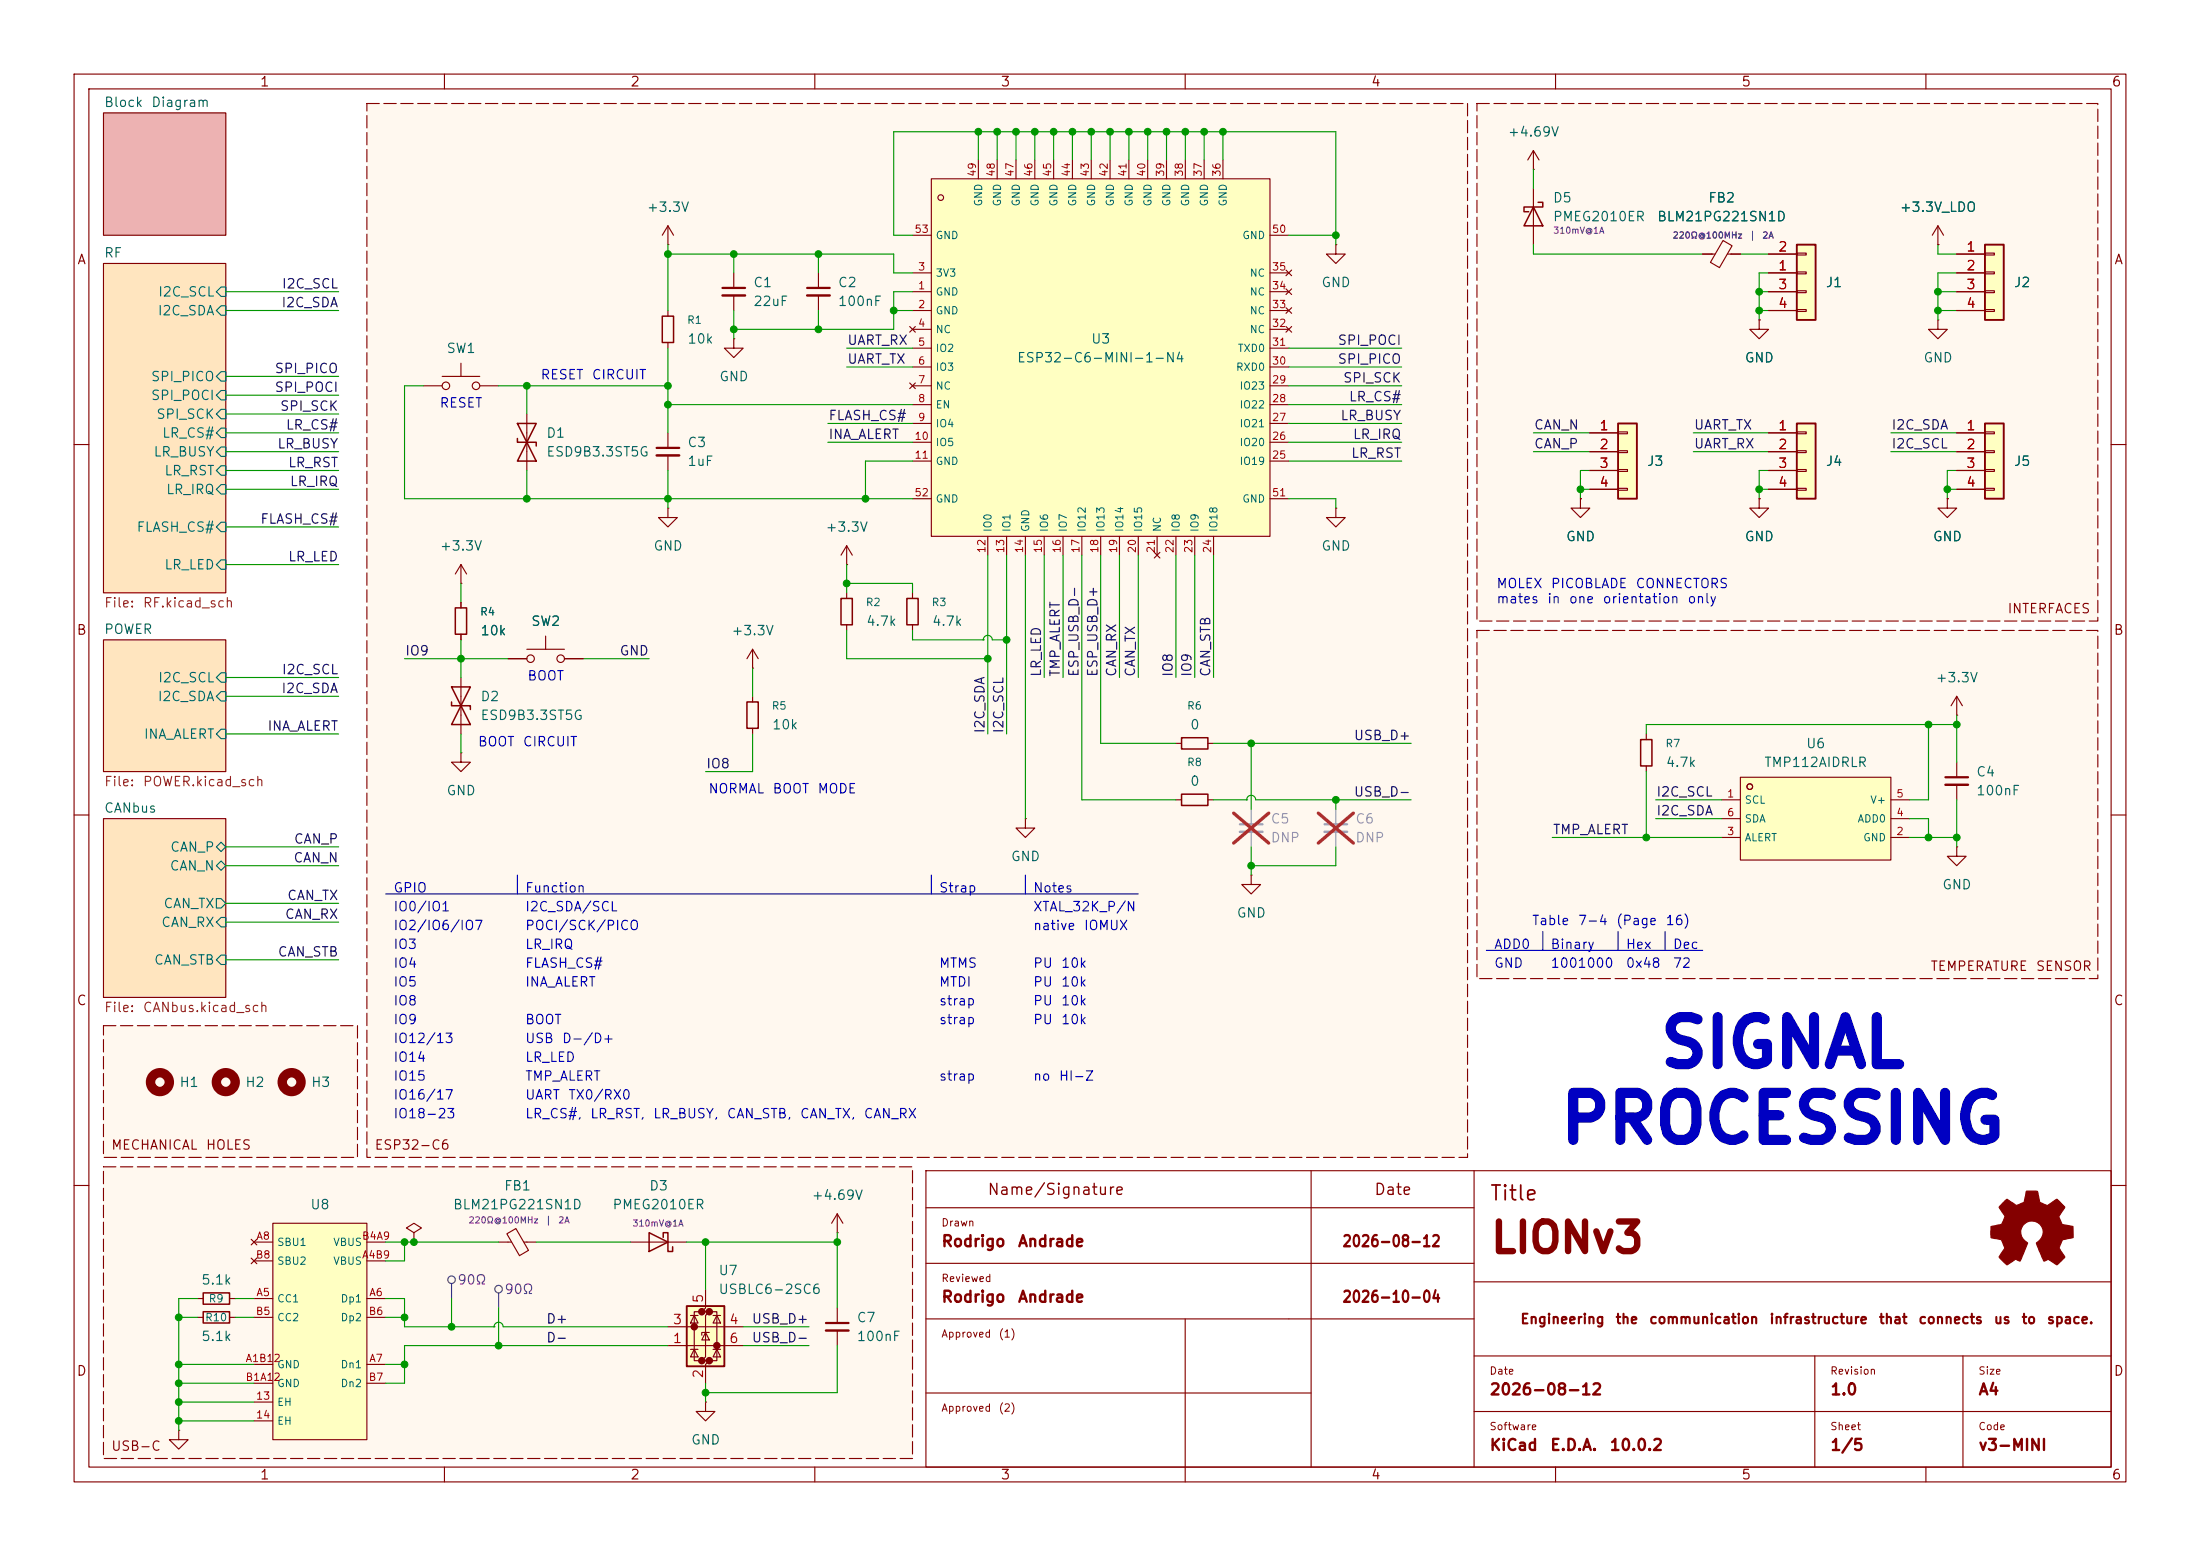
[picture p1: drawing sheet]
<svg xmlns="http://www.w3.org/2000/svg" width="297mm" height="210mm" viewBox="0 0 297 210" stroke-linecap="round" stroke-linejoin="round" font-family="sans-serif">
<g fill="none" stroke="#840000" stroke-width=".15">
<path d="M10 10h277v190h-277zM12 12h273v186h-273zM60 10v2M110 10v2M160 10v2M210 10v2M260 10v2M10 60h2M285 60h2M10 110h2M285 110h2M125 158h160v40h-160z"/>
<path d="M177 158v40M199 158v40M10 160h2M125 178h74M125 163h74M125 170.5h74M160 178v22M199 173h86M285 160h2M60 198v2M110 198v2M125 188h52"/>
<path d="M199 183h86M199 190.5h86M210 198v2M245 183v15M260 198v2M265 183v15"/>
</g>
<g fill="#ffe5bf" stroke="#ffe5bf" stroke-width=".14">
<path d="M14 110.5h16.5v24.1h-16.5z"/>
<path d="M14 35.6h16.5v44.4h-16.5z"/>
<path d="M14 86.4h16.5v17.7h-16.5z"/>
</g>
<path d="M14 15.2h16.5v16.6h-16.5z" fill="#edb2b2" stroke="#edb2b2" stroke-width=".14"/>
<g fill="#fff8ef">
<path d="M49.5 14h148.6v142.2h-148.6z"/>
<path d="M14 138.4h34.3v17.8h-34.3z"/>
<path d="M14 157.5h109.2v39.4h-109.2z"/>
<path d="M199.4 85.1h83.8v47h-83.8z"/>
<path d="M199.4 14h83.8v69.8h-83.8z"/>
</g>
<g fill="none" stroke="#840000" stroke-width=".15">
<path d="M14 15.2h16.5v16.6h-16.5zM14 35.6h16.5v44.4h-16.5zM57.1 52.1h2.6M59.7 50.8h5.1M62.2 49v1.8M64.8 52.1h2.5M90.2 41.9v.8M90.2 46.2v.8M99.1 45.7v1.3h-1.3l1.3 1.3 1.2-1.3h-1.2M99.1 45.7h.1M14 86.4h16.5v17.7h-16.5zM14 110.5h16.5v24.1h-16.5z"/>
<path d="M168.9 118.1v1.3h1.3l-1.3 1.3-1.3-1.3h1.3M168.9 118.1h.1"/>
<circle cx="60.2" cy="52.1" r=".51"/>
<circle cx="64.3" cy="52.1" r=".51"/>
</g>
<g fill="none" stroke="#006464" stroke-width=".15">
<path d="M29.8 38.7h.7v1.3h-.7l-.6-.6zM29.8 41.3h.7v1.2h-.7l-.6-.6zM29.8 55.2h.7v1.3h-.7l-.6-.6zM29.8 50.2h.7v1.2h-.7l-.6-.6zM29.8 52.7h.7v1.3h-.7l-.6-.7zM29.8 57.8h.7v1.3h-.7l-.6-.7zM29.8 60.3h.7v1.3h-.7l-.6-.6zM29.8 62.9h.7v1.2h-.7l-.6-.6zM29.8 70.5h.7v1.3h-.7l-.6-.7zM29.8 65.4h.7v1.3h-.7l-.6-.7zM29.8 75.6h.7v1.2h-.7l-.6-.6zM29.8 90.8h.7v1.3h-.7l-.6-.7z"/>
<path d="M29.8 93.3h.7v1.3h-.7l-.6-.6zM29.8 98.4h.7v1.3h-.7l-.6-.6zM29.2 116.8l.6-.6 .7 .6-.7 .7zM29.2 114.3l.6-.6 .7 .6-.7 .6zM29.2 121.3h.6l.7 .6-.7 .7h-.6zM29.8 123.8h.7v1.3h-.7l-.6-.6zM29.8 128.9h.7v1.3h-.7l-.6-.7z"/>
</g>
<path d="M89.4 42.7h1.5v3.5h-1.5z" fill="none" stroke="#840000" stroke-width=".2"/>
<path d="M178.8 111.3h3.1" fill="none" stroke="#a1a1a1" stroke-width=".3"/>
<path d="M178.8 112.3h3.1" fill="none" stroke="#a1a1a1" stroke-width=".33"/>
<path d="M180.3 109.2v2.1M180.3 112.3v2" fill="none" stroke="#a1a1a1" stroke-width=".15"/>
<path d="M178 109.7l4.7 4.1M182.7 109.7l-4.7 4.1" fill="none" stroke="#e12e31" stroke-width=".46"/>
<path d="M234.9 104.9h20.4v11.2h-20.4z" fill="#ffffc2"/>
<circle cx="236.2" cy="106.2" r=".38" fill="#ffffc2" stroke="#ffffc2" stroke-width=".14"/>
<g fill="none" stroke="#840000" stroke-width=".15">
<path d="M90.2 33h.1M90.2 30.5l-.8 1.3M90.2 30.5l.7 1.3M90.2 30.5v2.5M62.2 91.4v7.7M68.6 88.9h2.5M71.1 87.6h5.1M73.7 85.9v1.7M76.2 88.9h2.5M232.4 108h2.5M232.4 113h2.5M232.4 110.5h2.5"/>
<path d="M234.9 104.9h20.4v11.2h-20.4zM255.3 108h2.5M255.3 113h2.5M255.3 110.5h2.5M264.2 102.9v2M264.2 105.9v2.1"/>
<circle cx="71.6" cy="88.9" r=".51"/>
<circle cx="75.7" cy="88.9" r=".51"/>
<circle cx="236.2" cy="106.2" r=".38"/>
</g>
<path d="M262.6 104.9h3.1" fill="none" stroke="#840000" stroke-width=".3"/>
<path d="M262.6 105.9h3.1" fill="none" stroke="#840000" stroke-width=".33"/>
<path d="M61 94.7v.6h2.5v.5M61 92.7h2.5l-1.3 2.6zM62.2 95.3l1.3 2.5h-2.5z" fill="none" stroke="#840000" stroke-width=".2"/>
<path d="M125.7 24.1h45.7v48.3h-45.7z" fill="#ffffc2"/>
<circle cx="127" cy="26.7" r=".38" fill="#ffffc2" stroke="#ffffc2" stroke-width=".14"/>
<g fill="none" stroke="#840000" stroke-width=".15">
<path d="M123.2 39.4h2.5M123.2 36.8h2.5M123.2 31.8h2.5M125.7 24.1h45.7v48.3h-45.7zM132.1 21.6v2.5M134.6 21.6v2.5M137.2 21.6v2.5M139.7 21.6v2.5M142.2 21.6v2.5M144.8 21.6v2.5M147.3 21.6v2.5M149.9 21.6v2.5"/>
<path d="M152.4 21.6v2.5M154.9 21.6v2.5M157.5 21.6v2.5M160 21.6v2.5M162.6 21.6v2.5M165.1 21.6v2.5M171.4 39.4h2.6M171.4 36.8h2.6M171.4 31.8h2.6M173.6 39l.8 .8M173.6 36.4l.8 .8M174.4 39l-.8 .8"/>
<path d="M174.4 36.4l-.8 .8M180.3 33v1.3h-1.2l1.2 1.3 1.3-1.3h-1.3M180.3 33h.1M90.2 58.4v2.1M122.8 44.1l.8 .7M122.8 51.7l.8 .8M123.2 41.9h2.5M123.2 44.5h2.5M123.2 47h2.5M123.2 49.5h2.5M123.2 52.1h2.5M123.2 57.2h2.5"/>
<path d="M123.2 59.7h2.5M123.2 54.6h2.5M123.6 44.1l-.8 .7M123.6 51.7l-.8 .8M171.4 41.9h2.6M171.4 44.5h2.6M171.4 47h2.6M171.4 49.5h2.6M171.4 52.1h2.6M171.4 57.2h2.6M171.4 59.7h2.6M171.4 54.6h2.6"/>
<path d="M173.6 44.1l.8 .7M173.6 41.5l.8 .8M174.4 44.1l-.8 .7M174.4 41.5l-.8 .8M90.2 68.6v1.3h-1.3l1.3 1.2 1.2-1.2h-1.2M90.2 68.6h.1M90.2 61.5v2M114.3 76.2h.1M114.3 73.7l-.8 1.2M114.3 73.7l.8 1.2M114.3 73.7v2.5M123.2 62.2h2.5"/>
<path d="M123.2 67.3h2.5M133.3 72.4v2.5M135.9 72.4v2.5M138.4 72.4v2.5M141 72.4v2.5M143.5 72.4v2.5M146 72.4v2.5M148.6 72.4v2.5M151.1 72.4v2.5M153.7 72.4v2.5M155.8 74.5l.8 .8M156.2 72.4v2.5"/>
<path d="M156.6 74.5l-.8 .8M158.7 72.4v2.5M161.3 72.4v2.5M163.8 72.4v2.5M171.4 62.2h2.6M171.4 67.3h2.6M180.3 68.6v1.3h-1.2l1.2 1.2 1.3-1.2h-1.3M180.3 68.6h.1M264.2 96.5h.1M264.2 94l-.8 1.3M264.2 94l.7 1.3M264.2 94v2.5"/>
<path d="M158.7 108h.8M158.7 100.3h.8M163.1 108h.7M163.1 100.3h.7"/>
<circle cx="127" cy="26.7" r=".38"/>
</g>
<path d="M88.6 60.5h3.1" fill="none" stroke="#840000" stroke-width=".3"/>
<path d="M88.6 61.5h3.1" fill="none" stroke="#840000" stroke-width=".33"/>
<path d="M159.5 99.6h3.6v1.5h-3.6zM159.5 107.2h3.6v1.5h-3.6z" fill="none" stroke="#840000" stroke-width=".2"/>
<path d="M242.6 33h2.5v10.2h-2.5z" fill="#ffffc2"/>
<path d="M242.6 33h2.5v10.2h-2.5z" fill="none" stroke="#840000" stroke-width=".25"/>
<path d="M238.8 36.8h3.8M238.8 34.3h3.8M238.8 39.4h3.8M242.6 34.2h1.2v.2h-1.2zM242.6 36.7h1.2v.3h-1.2zM242.6 39.2h1.2v.3h-1.2zM238.8 41.9h3.8M242.6 41.8h1.2v.2h-1.2zM26.7 175.3h.7M31 175.3h.7" fill="none" stroke="#840000" stroke-width=".15"/>
<path d="M27.4 174.5h3.6v1.5h-3.6z" fill="none" stroke="#840000" stroke-width=".2"/>
<path d="M268 57.2h2.5v10.1h-2.5z" fill="#ffffc2"/>
<path d="M268 57.2h2.5v10.1h-2.5z" fill="none" stroke="#840000" stroke-width=".25"/>
<path d="M264.2 58.4h3.8M268 58.3h1.2v.2h-1.2zM264.2 61h3.8M264.2 63.5h3.8M264.2 66h3.8M268 60.8h1.2v.3h-1.2zM268 63.4h1.2v.2h-1.2zM268 65.9h1.2v.3h-1.2z" fill="none" stroke="#840000" stroke-width=".15"/>
<path d="M268 33h2.5v10.2h-2.5z" fill="#ffffc2"/>
<path d="M268 33h2.5v10.2h-2.5z" fill="none" stroke="#840000" stroke-width=".25"/>
<path d="M264.2 34.3h3.8M264.2 36.8h3.8M264.2 39.4h3.8M268 34.2h1.2v.2h-1.2zM268 36.7h1.2v.3h-1.2zM268 39.2h1.2v.3h-1.2zM264.2 41.9h3.8M268 41.8h1.2v.2h-1.2z" fill="none" stroke="#840000" stroke-width=".15"/>
<path d="M242.6 57.2h2.5v10.1h-2.5z" fill="#ffffc2"/>
<path d="M242.6 57.2h2.5v10.1h-2.5z" fill="none" stroke="#840000" stroke-width=".25"/>
<g fill="none" stroke="#840000" stroke-width=".15">
<path d="M99.1 36.8v2.1M99.1 39.9v2M110.5 36.8v2.1M110.5 39.9v2M237.5 43.2v1.3h1.3l-1.3 1.2-1.3-1.2h1.3M237.5 43.2h.1M238.8 58.4h3.8M242.6 58.3h1.2v.2h-1.2zM261.6 43.2v1.3h1.3l-1.3 1.2-1.3-1.2h1.3M261.6 43.2h.1M213.4 67.3v1.3h1.2l-1.2 1.3-1.3-1.3h1.3M213.4 67.3h.1"/>
<path d="M238.8 61h3.8M238.8 63.5h3.8M238.8 66h3.8M242.6 60.8h1.2v.3h-1.2zM242.6 63.4h1.2v.2h-1.2zM242.6 65.9h1.2v.3h-1.2zM222.2 99.1v.7M222.2 103.4v.7M264.2 114.3v1.3h1.2l-1.2 1.2-1.3-1.2h1.3M264.2 114.3h.1"/>
</g>
<path d="M97.5 38.9h3.1M109 38.9h3" fill="none" stroke="#840000" stroke-width=".3"/>
<path d="M97.5 39.9h3.1M109 39.9h3" fill="none" stroke="#840000" stroke-width=".33"/>
<path d="M221.5 99.8h1.5v3.6h-1.5z" fill="none" stroke="#840000" stroke-width=".2"/>
<path d="M92.7 176.3h5.1v8.1h-5.1z" fill="#ffffc2"/>
<g fill="#840000" stroke="#840000" stroke-width=".51">
<circle cx="93.7" cy="179.1" r=".25"/>
<circle cx="94.7" cy="177" r=".25"/>
<circle cx="94.7" cy="183.6" r=".25"/>
<circle cx="95.8" cy="177" r=".25"/>
<circle cx="95.8" cy="183.6" r=".25"/>
<circle cx="96.8" cy="181.6" r=".25"/>
</g>
<g fill="none" stroke="#840000" stroke-width=".15">
<path d="M237.5 67.3v1.3h1.3l-1.3 1.3-1.3-1.3h1.3M237.5 67.3h.1M262.9 67.3v1.3h1.3l-1.3 1.3-1.3-1.3h1.3M262.9 67.3h.1M55.9 166.4l-1-.7 1-.6 1 .6-1 .7v1.2M55.9 167.6h.1M90.2 179.1h10.1M93.2 177.5h1M93.7 177.5l.5 1.1h-1zM94.7 177h-1v6.6h1M95.2 174v2.5l-.5 .5h1.1l-.6 .5v5.6l-.5 .5h1.1l-.6 .6v2.5M95.2 179.8l.6 1h-1.1z"/>
<path d="M95.8 179.8h-1.1v.4M95.8 177h1v6.6h-1M96.3 177.5h1M96.8 177.5l.5 1.1h-1zM113 166.4h.1M113 163.8v2.6M113 176.5v2.1M113 179.6v2M113 163.8l-.7 1.3M113 163.8l.8 1.3M24.1 193v1.3h-1.2l1.2 1.3 1.3-1.3h-1.3M24.1 193h.1"/>
<path d="M90.2 181.6h10.1M93.2 182.1h1M93.7 182.1l.5 1h-1zM95.2 189.2v1.3h1.3l-1.3 1.3-1.2-1.3h1.2M95.2 189.2h.1M96.3 182.1h1M96.8 182.1l.5 1h-1z"/>
</g>
<path d="M92.7 176.3h5.1v8.1h-5.1z" fill="none" stroke="#840000" stroke-width=".25"/>
<path d="M111.5 178.6h3.1" fill="none" stroke="#840000" stroke-width=".3"/>
<path d="M111.5 179.6h3.1" fill="none" stroke="#840000" stroke-width=".33"/>
<path d="M36.8 165.1h12.7v29.2h-12.7z" fill="#ffffc2"/>
<g fill="none" stroke="#840000" stroke-width=".15">
<path d="M207 25.4v7.6M261.6 33h.1M261.6 30.5l-.7 1.3M261.6 30.5l.8 1.3M261.6 30.5v2.5M71.1 55.9v7.6M101.6 90.2h.1M101.6 87.6v2.6M101.6 94v.7M101.6 98.3v.8M101.6 87.6l-.8 1.3M101.6 87.6l.8 1.3"/>
<path d="M62.2 101.6v1.3h1.3l-1.3 1.2-1.2-1.2h1.2M62.2 101.6h.1M26.7 177.8h.7M31 177.8h.7M33.9 167.3l.8 .7M33.9 169.8l.8 .8M34.3 170.2h2.5M34.3 175.3h2.5M34.3 167.6h2.5M34.3 177.8h2.5M34.7 167.3l-.8 .7M34.7 169.8l-.8 .8"/>
<path d="M36.8 165.1h12.7v29.2h-12.7zM49.5 170.2h2.6M49.5 175.3h2.6M49.5 167.6h2.6M49.5 177.8h2.6M67.3 167.6h1.8M68.4 166.5l1.2-.7 1.7 3-1.2 .7zM70.7 167.6h1.7M85.1 167.6h7.6M34.3 189.2h2.5M34.3 191.8h2.5M34.3 184.2h2.5"/>
<path d="M34.3 186.7h2.5M49.5 184.2h2.6M49.5 186.7h2.6"/>
</g>
<path d="M207 27.9l1.3 2.6h-2.6zM207.6 27.3h.7v.6h-2.6v.7h.7M69.8 59.2v.5h2.6v.5M69.8 57.2h2.6l-1.3 2.5zM71.1 59.7l1.3 2.5h-2.6zM100.8 94.7h1.6v3.6h-1.6zM27.4 177h3.6v1.6h-3.6zM87.6 166.4l2.6 1.2-2.6 1.3zM89.5 167v-.6h.7v2.5h.6v-.6" fill="none" stroke="#840000" stroke-width=".2"/>
<g fill="none" stroke="#840000" stroke-width="1.3">
<circle cx="21.6" cy="146" r="1.27"/>
<circle cx="30.5" cy="146" r="1.27"/>
<circle cx="39.4" cy="146" r="1.27"/>
</g>
<path d="M270.4 162.4l.6-.6 1.1 .9 .4-.1 .8-.3 .3-1.5h1.3h.2l.3 1.5 1 .4 1.3-.9 1 1.1-.7 1.3 .4 1.1 1.5 .2v1.5l-1.4 .3-.1 .1-.4 1.1 .8 1.1-.1 .2-1 .9-1.2-.7-.6 .2-1-2.4a1.54 1.54 0 0 0 .4-2.7 1.54 1.54 0 0 0-2.5 1 1.97 1.97 0 0 0 .9 1.7l-1 2.4-.6-.2-1.2 .7-1-1.1 .8-1.1-.5-1.2-1.4-.3v-1.5l1.2-.2a.83 .83 0 0 0 .5-.8l.2-.3-.8-1.3z" fill="#840000" stroke="#840000" stroke-width=".15"/>
<path d="M218.4 57.2h2.6v10.1h-2.6z" fill="#ffffc2"/>
<path d="M218.4 57.2h2.6v10.1h-2.6z" fill="none" stroke="#840000" stroke-width=".25"/>
<g fill="none" stroke="#840000" stroke-width=".15">
<path d="M207 22.9h.1M207 20.3l-.8 1.3M207 20.3l.8 1.3M207 20.3v2.6M229.9 34.3h1.6M232.6 32.5l1.2 .7-1.7 2.9-1.2-.7zM233.2 34.3h1.7M238.8 34.3h3.8M238.8 36.8h3.8M238.8 39.4h3.8M261.6 33h.1M264.2 34.3h3.8"/>
<path d="M264.2 36.8h3.8M264.2 39.4h3.8M214.6 58.4h3.8M218.4 58.3h1.3v.2h-1.3zM237.5 43.2h.1M238.8 58.4h3.8M238.8 41.9h3.8M264.2 58.4h3.8M264.2 41.9h3.8M62.2 78.7h.1M62.2 76.2v2.5M62.2 76.2l-.7 1.3"/>
<path d="M62.2 76.2l.8 1.3M213.4 67.3h.1M214.6 61h3.8M214.6 63.5h3.8M214.6 66h3.8M218.4 60.8h1.3v.3h-1.3zM218.4 63.4h1.3v.2h-1.3zM218.4 65.9h1.3v.3h-1.3zM237.5 67.3h.1M238.8 61h3.8M238.8 63.5h3.8M238.8 66h3.8"/>
<path d="M262.9 67.3h.1M264.2 61h3.8M264.2 63.5h3.8M264.2 66h3.8M62.2 81.3v.7M62.2 85.6v.8M68.6 88.9h2.5M76.2 88.9h2.5M114.3 80v.8M114.3 84.3v.8M123.2 80v.8M123.2 84.3v.8"/>
<path d="M138.4 110.5v1.3h-1.2l1.2 1.2 1.3-1.2h-1.3M138.4 110.5h.1"/>
</g>
<path d="M61.5 82h1.5v3.6h-1.5zM113.5 80.8h1.6v3.5h-1.6zM122.4 80.8h1.6v3.5h-1.6z" fill="none" stroke="#840000" stroke-width=".2"/>
<path d="M167.4 111.3h3" fill="none" stroke="#a1a1a1" stroke-width=".3"/>
<path d="M167.4 112.3h3" fill="none" stroke="#a1a1a1" stroke-width=".33"/>
<path d="M168.9 109.2v2.1M168.9 112.3v2" fill="none" stroke="#a1a1a1" stroke-width=".15"/>
<path d="M166.5 109.7l4.8 4.1M171.3 109.7l-4.8 4.1" fill="none" stroke="#e12e31" stroke-width=".46"/>
<g fill="none" stroke="#484848" stroke-width=".15">
<path d="M61 173.2v2.1M67.3 174.5v2"/>
<circle cx="61" cy="172.7" r=".51"/>
<circle cx="67.3" cy="174" r=".51"/>
</g>
<path d="M69.8 118.1v2.6M125.7 118.1v2.6M138.4 118.1v2.6M52.1 120.7h101.6M200.7 128.3h29.2M208.3 125.7v2.6M218.4 125.7v2.6M224.8 125.7v2.6" fill="none" stroke="#0000c2" stroke-width=".15"/>
<g fill="none" stroke="#009600" stroke-width=".15">
<path d="M132.1 17.8v3.8M134.6 17.8v3.8M137.2 17.8v3.8M139.7 17.8v3.8M142.2 17.8v3.8M144.8 17.8v3.8M147.3 17.8v3.8M149.9 17.8v3.8M152.4 17.8v3.8M154.9 17.8v3.8M157.5 17.8v3.8M160 17.8v3.8"/>
<path d="M162.6 17.8v3.8M165.1 17.8v3.8M30.5 39.4h15.2M90.2 33v8.9M90.2 34.3h30.4v2.5h2.6M99.1 34.3v2.5M110.5 34.3v2.5M123.2 31.8h-2.6v-14h59.7v15.2M123.2 39.4h-2.6v5.1h-21.5M174 31.8h6.3M207 33v1.3h22.9M207 22.9v2.5"/>
<path d="M234.9 34.3h3.9M237.5 39.4h1.3M238.8 36.8h-1.3v6.4M261.6 33v1.3h2.6M261.6 39.4h2.6M264.2 36.8h-2.6v6.4M30.5 41.9h15.2M30.5 53.3h15.2M30.5 50.8h15.2M30.5 58.4h15.2M30.5 55.9h15.2M57.1 52.1h-2.5v15.2h68.6"/>
<path d="M67.3 52.1h22.9M71.1 52.1v3.8M90.2 47v11.4M90.2 54.6h33M99.1 41.9v3.8M110.5 41.9v2.6M111.8 59.7h11.4M111.8 57.2h11.4M114.3 47h8.9M114.3 49.5h8.9M120.6 41.9h2.6M174 52.1h15.2"/>
<path d="M174 47h15.2M174 59.7h15.2M174 57.2h15.2M174 49.5h15.2M174 54.6h15.2M207 58.4h7.6M228.6 58.4h10.2M237.5 41.9h1.3M255.3 58.4h8.9M261.6 41.9h2.6M30.5 66h15.2M30.5 63.5h15.2"/>
<path d="M30.5 61h15.2M30.5 71.1h15.2M30.5 76.2h15.2M62.2 78.7v2.6M71.1 63.5v3.8M90.2 63.5v5.1M114.3 78.7h8.9v1.3M114.3 76.2v3.8M123.2 62.2h-6.4v5.1M133.3 74.9v24.2M135.9 74.9v24.2M138.4 74.9v35.6"/>
<path d="M141 74.9v16.5M143.5 74.9v16.5M146 74.9v33.1h12.7M148.6 74.9v25.4h10.1M151.1 74.9v16.5M153.7 74.9v16.5M158.7 74.9v16.5M161.3 74.9v16.5M163.8 74.9v16.5M174 67.3h6.3v1.3M174 62.2h15.2M207 61h7.6"/>
<path d="M213.4 66h1.2M214.6 63.5h-1.2v3.8M228.6 61h10.2M237.5 66h1.3M238.8 63.5h-1.3v3.8M255.3 61h8.9M262.9 66h1.3M264.2 63.5h-1.3v3.8M30.5 91.4h15.2M30.5 94h15.2M30.5 99.1h15.2M54.6 88.9h14"/>
<path d="M62.2 86.4v5M62.2 99.1v2.5M78.7 88.9h8.9M101.6 99.1v5h-6.4M101.6 90.2v3.8M114.3 85.1v3.8h19M123.2 85.1v1.3h9.5M132.7 86.4h.1M132.7 86.4a.61 .61 0 0 1 .6-.6 .61 .61 0 0 1 .7 .6h1.9M260.3 97.8v10.2h-2.5M264.2 96.5v6.4M264.2 97.8h-42v1.3"/>
<path d="M30.5 116.8h15.2M30.5 114.3h15.2M163.8 100.3h26.7M163.8 108h4.5M168.3 108h.1M168.3 108a.61 .61 0 0 1 .6-.7 .61 .61 0 0 1 .6 .7h21M168.9 100.3v8.9M168.9 114.3v3.8M180.3 108v1.2M180.3 114.3v2.5h-11.4M209.5 113h22.9M222.2 104.1v8.9"/>
<path d="M223.5 108h8.9M223.5 110.5h8.9M257.8 110.5h2.5v2.5M257.8 113h6.4M264.2 108v6.3M30.5 121.9h15.2M30.5 124.5h15.2M30.5 129.5h15.2M24.1 177.8h2.6M26.7 175.3h-2.6v17.7M31.7 177.8h2.6M31.7 175.3h2.6"/>
<path d="M52.1 177.8h2.5M52.1 175.3h2.5v3.8h12.1M52.1 167.6h15.2M54.6 167.6v2.6h-2.5M61 175.3v3.8M66.7 179.1h.1M66.7 179.1a.61 .61 0 0 1 .6-.6 .61 .61 0 0 1 .6 .6h22.3M67.3 176.5v5.1M72.4 167.6h12.7M92.7 167.6h20.3M95.2 167.6v6.4M100.3 179.1h8.9"/>
<path d="M113 166.4v10.1M24.1 186.7h10.2M24.1 189.2h10.2M24.1 184.2h10.2M24.1 191.8h10.2M52.1 184.2h2.5M90.2 181.6h-35.6v5.1h-2.5M95.2 186.7v2.5M100.3 181.6h8.9M113 181.6v6.4h-17.8"/>
</g>
<path d="M49.5 14h148.6v142.2h-148.6zM199.4 14h83.8v69.8h-83.8zM199.4 85.1h83.8v47h-83.8zM14 138.4h34.3v17.8h-34.3zM14 157.5h109.2v39.4h-109.2z" fill="none" stroke="#840000" stroke-width=".15" stroke-dasharray="1.7 .6"/>
<g fill="#009600" stroke="#009600" stroke-width=".14">
<circle cx="168.9" cy="116.8" r=".46"/>
<circle cx="180.3" cy="31.8" r=".46"/>
<circle cx="135.9" cy="86.4" r=".46"/>
<circle cx="54.6" cy="177.8" r=".46"/>
<circle cx="24.1" cy="177.8" r=".46"/>
<circle cx="54.6" cy="167.6" r=".46"/>
<circle cx="24.1" cy="186.7" r=".46"/>
<circle cx="24.1" cy="191.8" r=".46"/>
<circle cx="24.1" cy="189.2" r=".46"/>
<circle cx="54.6" cy="184.2" r=".46"/>
<circle cx="24.1" cy="184.2" r=".46"/>
<circle cx="55.9" cy="167.6" r=".46"/>
<circle cx="90.2" cy="54.6" r=".46"/>
<circle cx="90.2" cy="34.3" r=".46"/>
<circle cx="90.2" cy="52.1" r=".46"/>
<circle cx="90.2" cy="67.3" r=".46"/>
<circle cx="71.1" cy="67.3" r=".46"/>
<circle cx="71.1" cy="52.1" r=".46"/>
<circle cx="62.2" cy="88.9" r=".46"/>
<circle cx="95.2" cy="167.6" r=".46"/>
<circle cx="113" cy="167.6" r=".46"/>
<circle cx="67.3" cy="181.6" r=".46"/>
<circle cx="61" cy="179.1" r=".46"/>
<circle cx="95.2" cy="188" r=".46"/>
<circle cx="110.5" cy="44.5" r=".46"/>
<circle cx="110.5" cy="34.3" r=".46"/>
<circle cx="132.1" cy="17.8" r=".46"/>
<circle cx="133.3" cy="88.9" r=".46"/>
<circle cx="114.3" cy="78.7" r=".46"/>
<circle cx="99.1" cy="34.3" r=".46"/>
<circle cx="120.6" cy="41.9" r=".46"/>
<circle cx="99.1" cy="44.5" r=".46"/>
<circle cx="116.8" cy="67.3" r=".46"/>
<circle cx="264.2" cy="97.8" r=".46"/>
<circle cx="264.2" cy="113" r=".46"/>
<circle cx="260.3" cy="113" r=".46"/>
<circle cx="260.3" cy="97.8" r=".46"/>
<circle cx="237.5" cy="66" r=".46"/>
<circle cx="139.7" cy="17.8" r=".46"/>
<circle cx="134.6" cy="17.8" r=".46"/>
<circle cx="137.2" cy="17.8" r=".46"/>
<circle cx="147.3" cy="17.8" r=".46"/>
<circle cx="149.9" cy="17.8" r=".46"/>
<circle cx="157.5" cy="17.8" r=".46"/>
<circle cx="154.9" cy="17.8" r=".46"/>
<circle cx="144.8" cy="17.8" r=".46"/>
<circle cx="142.2" cy="17.8" r=".46"/>
<circle cx="152.4" cy="17.8" r=".46"/>
<circle cx="162.6" cy="17.8" r=".46"/>
<circle cx="160" cy="17.8" r=".46"/>
<circle cx="222.2" cy="113" r=".46"/>
<circle cx="168.9" cy="100.3" r=".46"/>
<circle cx="180.3" cy="108" r=".46"/>
<circle cx="261.6" cy="39.4" r=".46"/>
<circle cx="261.6" cy="41.9" r=".46"/>
<circle cx="262.9" cy="66" r=".46"/>
<circle cx="237.5" cy="39.4" r=".46"/>
<circle cx="237.5" cy="41.9" r=".46"/>
<circle cx="213.4" cy="66" r=".46"/>
<circle cx="165.1" cy="17.8" r=".46"/>
</g>
<g font-size="6.3" fill="#0000c2">
<text x="223.7" y="145.5">SIGNAL</text>
<text x="210.2" y="155.8">PROCESSING</text>
</g>
<text font-size="4" fill="#840000" x="201" y="170.1">LIONv3</text>
<text font-size="2" fill="#840000" x="201" y="162.5">Title</text>
<g font-size="1.5" fill="#840000">
<text x="133.2" y="161.7">Name/Signature</text>
<text x="185.4" y="161.7">Date</text>
<text x="127" y="168.7">Rodrigo</text>
<text x="137.3" y="168.7">Andrade</text>
<text x="181.1" y="168.7">2026-08-12</text>
<text x="127" y="176.2">Rodrigo</text>
<text x="137.3" y="176.2">Andrade</text>
<text x="181.1" y="176.2">2026-10-04</text>
<text x="201" y="188.7">2026-08-12</text>
<text x="247" y="188.7">1.0</text>
<text x="267" y="188.7">A4</text>
<text x="201" y="196.2">KiCad</text>
<text x="209.2" y="196.2">E.D.A.</text>
<text x="217.2" y="196.2">10.0.2</text>
<text x="247" y="196.2">1/5</text>
<text x="267" y="196.2">v3-MINI</text>
</g>
<g font-size="1.3" fill="#840000">
<text x="35" y="12">1</text>
<text x="85" y="12">2</text>
<text x="135" y="12">3</text>
<text x="185" y="12">4</text>
<text x="235" y="12">5</text>
<text x="285" y="12">6</text>
<text x="10.3" y="36">A</text>
<text x="285.3" y="36">A</text>
<text x="270.9" y="83.1">INTERFACES</text>
<text x="10.3" y="86">B</text>
<text x="285.3" y="86">B</text>
<text x="260.5" y="131.4">TEMPERATURE</text>
<text x="274.8" y="131.4">SENSOR</text>
<text x="10.3" y="136">C</text>
<text x="285.3" y="136">C</text>
<text x="14.9" y="155.5">MECHANICAL</text>
<text x="27.7" y="155.5">HOLES</text>
<text x="50.5" y="155.5">ESP32-C6</text>
<text x="205.2" y="179">Engineering</text>
<text x="218" y="179">the</text>
<text x="222.5" y="179">communication</text>
<text x="238.8" y="179">infrastructure</text>
<text x="253.5" y="179">that</text>
<text x="258.9" y="179">connects</text>
<text x="269.1" y="179">us</text>
<text x="272.8" y="179">to</text>
<text x="276.2" y="179">space.</text>
<text x="10.3" y="186">D</text>
<text x="285.3" y="186">D</text>
<text x="14.9" y="196.1">USB-C</text>
<text x="35" y="200">1</text>
<text x="85" y="200">2</text>
<text x="135" y="200">3</text>
<text x="185" y="200">4</text>
<text x="235" y="200">5</text>
<text x="285" y="200">6</text>
</g>
<g font-size="1.3" fill="#006464">
<text x="14" y="14.8">Block</text>
<text x="20.3" y="14.8">Diagram</text>
<text x="203.5" y="18.8">+4.69V</text>
<text x="87.2" y="28.9">+3.3V</text>
<text x="209.6" y="27.6">D5</text>
<text x="230.5" y="27.6">FB2</text>
<text x="256.4" y="28.9">+3.3V_LDO</text>
<text x="14" y="35.1">RF</text>
<text x="209.6" y="30.2">PMEG2010ER</text>
<text x="223.6" y="30.2">BLM21PG221SN1D</text>
<text x="21.3" y="40.3">I2C_SCL</text>
<text x="101.6" y="39.1">C1</text>
<text x="101.6" y="41.6">22uF</text>
<text x="113" y="39.1">C2</text>
<text x="113" y="41.6">100nF</text>
<text x="178.3" y="39.1">GND</text>
<text x="246.4" y="39.1">J1</text>
<text x="271.8" y="39.1">J2</text>
<text x="21.2" y="42.9">I2C_SDA</text>
<text x="60.2" y="48">SW1</text>
<text x="92.7" y="46.7">10k</text>
<text x="147.2" y="46.7">U3</text>
<text x="20.3" y="51.8">SPI_PICO</text>
<text x="97" y="51.8">GND</text>
<text x="137.2" y="49.2">ESP32-C6-MINI-1-N4</text>
<text x="235.5" y="49.2">GND</text>
<text x="259.6" y="49.2">GND</text>
<text x="20.3" y="54.3">SPI_POCI</text>
<text x="21" y="56.9">SPI_SCK</text>
<text x="21.8" y="59.4">LR_CS#</text>
<text x="73.7" y="59.4">D1</text>
<text x="20.7" y="61.9">LR_BUSY</text>
<text x="22.1" y="64.5">LR_RST</text>
<text x="73.7" y="61.9">ESD9B3.3ST5G</text>
<text x="92.7" y="60.7">C3</text>
<text x="92.7" y="63.2">1uF</text>
<text x="222.3" y="63.2">J3</text>
<text x="246.4" y="63.2">J4</text>
<text x="271.8" y="63.2">J5</text>
<text x="22.3" y="67">LR_IRQ</text>
<text x="18.4" y="72.1">FLASH_CS#</text>
<text x="22.1" y="77.2">LR_LED</text>
<text x="59.3" y="74.6">+3.3V</text>
<text x="88.1" y="74.6">GND</text>
<text x="111.4" y="72.1">+3.3V</text>
<text x="178.3" y="74.6">GND</text>
<text x="211.3" y="73.4">GND</text>
<text x="235.5" y="73.4">GND</text>
<text x="260.9" y="73.4">GND</text>
<text x="14" y="85.9">POWER</text>
<text x="64.8" y="86.1">10k</text>
<text x="71.6" y="84.8">SW2</text>
<text x="98.7" y="86.1">+3.3V</text>
<text x="116.8" y="84.8">4.7k</text>
<text x="125.7" y="84.8">4.7k</text>
<text x="21.2" y="95">I2C_SDA</text>
<text x="21.3" y="92.4">I2C_SCL</text>
<text x="64.8" y="95">D2</text>
<text x="261.2" y="92.4">+3.3V</text>
<text x="19.3" y="100">INA_ALERT</text>
<text x="64.8" y="97.5">ESD9B3.3ST5G</text>
<text x="104.1" y="98.8">10k</text>
<text x="160.6" y="98.8">0</text>
<text x="243.7" y="101.3">U6</text>
<text x="60.2" y="107.7">GND</text>
<text x="160.6" y="106.4">0</text>
<text x="224.8" y="103.8">4.7k</text>
<text x="238.1" y="103.8">TMP112AIDRLR</text>
<text x="266.7" y="105.1">C4</text>
<text x="266.7" y="107.7">100nF</text>
<text x="14" y="110">CANbus</text>
<text x="22.8" y="117.8">CAN_N</text>
<text x="22.9" y="115.3">CAN_P</text>
<text x="136.4" y="116.5">GND</text>
<text x="21.7" y="125.4">CAN_RX</text>
<text x="22" y="122.9">CAN_TX</text>
<text x="166.9" y="124.2">GND</text>
<text x="262.1" y="120.4">GND</text>
<text x="20.7" y="130.5">CAN_STB</text>
<text x="24.1" y="147">H1</text>
<text x="33" y="147">H2</text>
<text x="41.9" y="147">H3</text>
<text x="68" y="161">FB1</text>
<text x="87.6" y="161">D3</text>
<text x="41.8" y="163.5">U8</text>
<text x="61.1" y="163.5">BLM21PG221SN1D</text>
<text x="82.6" y="163.5">PMEG2010ER</text>
<text x="109.5" y="162.3">+4.69V</text>
<text x="27.1" y="173.7">5.1k</text>
<text x="96.9" y="172.4">U7</text>
<text x="96.9" y="175">USBLC6-2SC6</text>
<text x="115.6" y="178.8">C7</text>
<text x="27.1" y="181.3">5.1k</text>
<text x="115.6" y="181.3">100nF</text>
<text x="93.2" y="195.3">GND</text>
</g>
<g font-size="1.3" fill="#a90000">
<text x="240" y="34.3">2</text>
<text x="265.4" y="34.3">1</text>
<text x="240" y="36.8">1</text>
<text x="240" y="39.3">3</text>
<text x="240" y="41.9">4</text>
<text x="265.4" y="36.8">2</text>
<text x="265.4" y="39.3">3</text>
<text x="265.4" y="41.9">4</text>
<text x="215.8" y="58.4">1</text>
<text x="240" y="58.4">1</text>
<text x="265.4" y="58.4">1</text>
<text x="215.8" y="60.9">2</text>
<text x="215.8" y="63.5">3</text>
<text x="240" y="60.9">2</text>
<text x="240" y="63.5">3</text>
<text x="265.4" y="60.9">2</text>
<text x="265.4" y="63.5">3</text>
<text x="215.8" y="66">4</text>
<text x="240" y="66">4</text>
<text x="265.4" y="66">4</text>
<text x="90.7" y="179">3</text>
<text x="95.2" y="176" transform="rotate(-90 95.2 176)">5</text>
<text x="98.4" y="179">4</text>
<text x="90.7" y="181.6">1</text>
<text x="98.4" y="181.6">6</text>
<text x="95.2" y="186.1" transform="rotate(-90 95.2 186.1)">2</text>
</g>
<g font-size="1.3" fill="#0f0f0f">
<text x="37.9" y="41.8">I2C_SDA</text>
<text x="38" y="39.2">I2C_SCL</text>
<text x="114.3" y="46.9">UART_RX</text>
<text x="180.5" y="46.9">SPI_POCI</text>
<text x="37" y="50.7">SPI_PICO</text>
<text x="37" y="53.2">SPI_POCI</text>
<text x="114.3" y="49.4">UART_TX</text>
<text x="180.5" y="49.4">SPI_PICO</text>
<text x="181.2" y="51.9">SPI_SCK</text>
<text x="37.7" y="55.8">SPI_SCK</text>
<text x="38.5" y="58.3">LR_CS#</text>
<text x="111.8" y="59.6">INA_ALERT</text>
<text x="111.8" y="57">FLASH_CS#</text>
<text x="180.9" y="57">LR_BUSY</text>
<text x="182" y="54.5">LR_CS#</text>
<text x="182.6" y="59.6">LR_IRQ</text>
<text x="207" y="58.3">CAN_N</text>
<text x="228.6" y="58.3">UART_TX</text>
<text x="255.3" y="58.3">I2C_SDA</text>
<text x="37.4" y="60.8">LR_BUSY</text>
<text x="38.8" y="63.4">LR_RST</text>
<text x="39" y="65.9">LR_IRQ</text>
<text x="182.3" y="62.1">LR_RST</text>
<text x="207" y="60.8">CAN_P</text>
<text x="228.6" y="60.8">UART_RX</text>
<text x="255.3" y="60.8">I2C_SCL</text>
<text x="35.1" y="71">FLASH_CS#</text>
<text x="38.8" y="76.1">LR_LED</text>
<text x="54.6" y="88.8">IO9</text>
<text x="83.6" y="88.8">GND</text>
<text x="37.9" y="93.9">I2C_SDA</text>
<text x="38" y="91.3">I2C_SCL</text>
<text x="140.8" y="91.4" transform="rotate(-90 140.8 91.4)">LR_LED</text>
<text x="143.4" y="91.4" transform="rotate(-90 143.4 91.4)">TMP_ALERT</text>
<text x="145.9" y="91.4" transform="rotate(-90 145.9 91.4)">ESP_USB_D-</text>
<text x="148.5" y="91.4" transform="rotate(-90 148.5 91.4)">ESP_USB_D+</text>
<text x="151" y="91.4" transform="rotate(-90 151 91.4)">CAN_RX</text>
<text x="153.5" y="91.4" transform="rotate(-90 153.5 91.4)">CAN_TX</text>
<text x="158.6" y="91.4" transform="rotate(-90 158.6 91.4)">IO8</text>
<text x="161.2" y="91.4" transform="rotate(-90 161.2 91.4)">IO9</text>
<text x="163.7" y="91.4" transform="rotate(-90 163.7 91.4)">CAN_STB</text>
<text x="36" y="98.9">INA_ALERT</text>
<text x="133.2" y="99.1" transform="rotate(-90 133.2 99.1)">I2C_SDA</text>
<text x="135.8" y="99.1" transform="rotate(-90 135.8 99.1)">I2C_SCL</text>
<text x="182.7" y="100.2">USB_D+</text>
<text x="95.2" y="104">IO8</text>
<text x="182.7" y="107.8">USB_D-</text>
<text x="223.5" y="107.8">I2C_SCL</text>
<text x="209.5" y="112.9">TMP_ALERT</text>
<text x="223.5" y="110.4">I2C_SDA</text>
<text x="39.5" y="116.7">CAN_N</text>
<text x="39.6" y="114.2">CAN_P</text>
<text x="38.4" y="124.3">CAN_RX</text>
<text x="38.7" y="121.8">CAN_TX</text>
<text x="37.4" y="129.4">CAN_STB</text>
<text x="73.7" y="178.9">D+</text>
<text x="101.4" y="178.9">USB_D+</text>
<text x="73.7" y="181.5">D-</text>
<text x="101.4" y="181.5">USB_D-</text>
</g>
<g font-size="1.3" fill="#0000c2">
<text x="72.9" y="51.5">RESET</text>
<text x="79.8" y="51.5">CIRCUIT</text>
<text x="59.3" y="55.3">RESET</text>
<text x="201.9" y="79.7">MOLEX</text>
<text x="201.9" y="81.8">mates</text>
<text x="208.8" y="81.8">in</text>
<text x="209.3" y="79.7">PICOBLADE</text>
<text x="211.7" y="81.8">one</text>
<text x="216.3" y="81.8">orientation</text>
<text x="220.7" y="79.7">CONNECTORS</text>
<text x="227.7" y="81.8">only</text>
<text x="71.1" y="92.2">BOOT</text>
<text x="64.4" y="101.1">BOOT</text>
<text x="70.5" y="101.1">CIRCUIT</text>
<text x="95.5" y="107.4">NORMAL</text>
<text x="104.2" y="107.4">BOOT</text>
<text x="110.3" y="107.4">MODE</text>
<text x="53" y="120.8">GPIO</text>
<text x="53" y="123.3">IO0/IO1</text>
<text x="53" y="125.9">IO2/IO6/IO7</text>
<text x="70.8" y="120.8">Function</text>
<text x="70.8" y="123.3">I2C_SDA/SCL</text>
<text x="70.8" y="125.9">POCI/SCK/PICO</text>
<text x="126.7" y="120.8">Strap</text>
<text x="139.4" y="120.8">Notes</text>
<text x="139.4" y="123.3">XTAL_32K_P/N</text>
<text x="139.4" y="125.9">native</text>
<text x="146.2" y="125.9">IOMUX</text>
<text x="206.7" y="125.2">Table</text>
<text x="212.9" y="125.2">7-4</text>
<text x="218.1" y="125.2">(Page</text>
<text x="224.8" y="125.2">16)</text>
<text x="53" y="128.4">IO3</text>
<text x="53" y="130.9">IO4</text>
<text x="70.8" y="128.4">LR_IRQ</text>
<text x="70.8" y="130.9">FLASH_CS#</text>
<text x="126.7" y="130.9">MTMS</text>
<text x="139.4" y="130.9">PU</text>
<text x="143.2" y="130.9">10k</text>
<text x="201.6" y="128.4">ADD0</text>
<text x="201.6" y="130.9">GND</text>
<text x="209.2" y="128.4">Binary</text>
<text x="209.2" y="130.9">1001000</text>
<text x="219.4" y="128.4">Hex</text>
<text x="219.4" y="130.9">0x48</text>
<text x="225.7" y="128.4">Dec</text>
<text x="225.7" y="130.9">72</text>
<text x="53" y="133.5">IO5</text>
<text x="53" y="136">IO8</text>
<text x="70.8" y="133.5">INA_ALERT</text>
<text x="126.7" y="133.5">MTDI</text>
<text x="126.7" y="136">strap</text>
<text x="139.4" y="133.5">PU</text>
<text x="139.4" y="136">PU</text>
<text x="143.2" y="133.5">10k</text>
<text x="143.2" y="136">10k</text>
<text x="53" y="138.6">IO9</text>
<text x="53" y="141.1">IO12/13</text>
<text x="53" y="143.6">IO14</text>
<text x="70.8" y="138.6">BOOT</text>
<text x="70.8" y="141.1">USB</text>
<text x="70.8" y="143.6">LR_LED</text>
<text x="75.8" y="141.1">D−/D+</text>
<text x="126.7" y="138.6">strap</text>
<text x="139.4" y="138.6">PU</text>
<text x="143.2" y="138.6">10k</text>
<text x="53" y="146.2">IO15</text>
<text x="53" y="148.7">IO16/17</text>
<text x="70.8" y="146.2">TMP_ALERT</text>
<text x="70.8" y="148.7">UART</text>
<text x="76.6" y="148.7">TX0/RX0</text>
<text x="126.7" y="146.2">strap</text>
<text x="139.4" y="146.2">no</text>
<text x="142.9" y="146.2">HI-Z</text>
<text x="53" y="151.3">IO18-23</text>
<text x="70.8" y="151.3">LR_CS#,</text>
<text x="79.6" y="151.3">LR_RST,</text>
<text x="88.1" y="151.3">LR_BUSY,</text>
<text x="98" y="151.3">CAN_STB,</text>
<text x="107.9" y="151.3">CAN_TX,</text>
<text x="116.5" y="151.3">CAN_RX</text>
</g>
<g font-size="1.3" fill="#725600">
<text x="14" y="82.3">File:</text>
<text x="19.2" y="82.3">RF.kicad_sch</text>
<text x="14" y="106.4">File:</text>
<text x="19.2" y="106.4">POWER.kicad_sch</text>
<text x="14" y="136.9">File:</text>
<text x="19.2" y="136.9">CANbus.kicad_sch</text>
</g>
<g font-size="1.3" fill="#989898">
<text x="171.5" y="111.5">C5</text>
<text x="182.9" y="111.5">C6</text>
<text x="171.5" y="114">DNP</text>
<text x="182.9" y="114">DNP</text>
</g>
<g font-size="1.3" fill="#840084">
<text x="61.7" y="173.7">90Ω</text>
<text x="68" y="175">90Ω</text>
</g>
<g font-size="1" fill="#a90000">
<text x="132" y="23.9" transform="rotate(-90 132 23.9)">49</text>
<text x="134.5" y="23.9" transform="rotate(-90 134.5 23.9)">48</text>
<text x="137.1" y="23.9" transform="rotate(-90 137.1 23.9)">47</text>
<text x="139.6" y="23.9" transform="rotate(-90 139.6 23.9)">46</text>
<text x="142.2" y="23.9" transform="rotate(-90 142.2 23.9)">45</text>
<text x="144.7" y="23.9" transform="rotate(-90 144.7 23.9)">44</text>
<text x="147.2" y="23.9" transform="rotate(-90 147.2 23.9)">43</text>
<text x="149.8" y="23.9" transform="rotate(-90 149.8 23.9)">42</text>
<text x="152.3" y="23.9" transform="rotate(-90 152.3 23.9)">41</text>
<text x="154.9" y="23.9" transform="rotate(-90 154.9 23.9)">40</text>
<text x="157.4" y="23.9" transform="rotate(-90 157.4 23.9)">39</text>
<text x="159.9" y="23.9" transform="rotate(-90 159.9 23.9)">38</text>
<text x="162.5" y="23.9" transform="rotate(-90 162.5 23.9)">37</text>
<text x="165" y="23.9" transform="rotate(-90 165 23.9)">36</text>
<text x="123.4" y="31.7">53</text>
<text x="171.6" y="31.7">50</text>
<text x="123.9" y="39.3">1</text>
<text x="123.9" y="41.8">2</text>
<text x="123.9" y="36.8">3</text>
<text x="171.6" y="41.8">33</text>
<text x="171.6" y="39.3">34</text>
<text x="171.6" y="36.8">35</text>
<text x="123.9" y="44.4">4</text>
<text x="123.9" y="46.9">5</text>
<text x="171.6" y="44.4">32</text>
<text x="171.6" y="46.9">31</text>
<text x="123.9" y="49.5">6</text>
<text x="123.9" y="52">7</text>
<text x="171.6" y="52">29</text>
<text x="171.6" y="49.5">30</text>
<text x="123.4" y="59.6">10</text>
<text x="123.9" y="57.1">9</text>
<text x="123.9" y="54.5">8</text>
<text x="171.6" y="59.6">26</text>
<text x="171.6" y="57.1">27</text>
<text x="171.6" y="54.5">28</text>
<text x="123.4" y="62.2">11</text>
<text x="171.6" y="62.2">25</text>
<text x="123.4" y="67.2">52</text>
<text x="171.6" y="67.2">51</text>
<text x="133.3" y="74.7" transform="rotate(-90 133.3 74.7)">12</text>
<text x="135.8" y="74.7" transform="rotate(-90 135.8 74.7)">13</text>
<text x="138.4" y="74.7" transform="rotate(-90 138.4 74.7)">14</text>
<text x="140.9" y="74.7" transform="rotate(-90 140.9 74.7)">15</text>
<text x="143.4" y="74.7" transform="rotate(-90 143.4 74.7)">16</text>
<text x="146" y="74.7" transform="rotate(-90 146 74.7)">17</text>
<text x="148.5" y="74.7" transform="rotate(-90 148.5 74.7)">18</text>
<text x="151.1" y="74.7" transform="rotate(-90 151.1 74.7)">19</text>
<text x="153.6" y="74.7" transform="rotate(-90 153.6 74.7)">20</text>
<text x="156.1" y="74.7" transform="rotate(-90 156.1 74.7)">21</text>
<text x="158.7" y="74.7" transform="rotate(-90 158.7 74.7)">22</text>
<text x="161.2" y="74.7" transform="rotate(-90 161.2 74.7)">23</text>
<text x="163.8" y="74.7" transform="rotate(-90 163.8 74.7)">24</text>
<text x="233.1" y="107.9">1</text>
<text x="255.9" y="107.9">5</text>
<text x="233.1" y="113">3</text>
<text x="233.1" y="110.4">6</text>
<text x="255.9" y="113">2</text>
<text x="255.9" y="110.4">4</text>
<text x="34.5" y="167.6">A8</text>
<text x="48.8" y="167.6">B4A9</text>
<text x="34.5" y="170.1">B8</text>
<text x="48.8" y="170.1">A4B9</text>
<text x="34.5" y="177.7">B5</text>
<text x="34.5" y="175.2">A5</text>
<text x="49.7" y="177.7">B6</text>
<text x="49.8" y="175.2">A6</text>
<text x="33.1" y="184.1">A1B12</text>
<text x="49.8" y="184.1">A7</text>
<text x="33.1" y="186.6">B1A12</text>
<text x="34.5" y="189.2">13</text>
<text x="34.5" y="191.7">14</text>
<text x="49.7" y="186.6">B7</text>
</g>
<g font-size="1" fill="#006464">
<text x="132.8" y="27.9" transform="rotate(-90 132.8 27.9)">GND</text>
<text x="135.4" y="27.9" transform="rotate(-90 135.4 27.9)">GND</text>
<text x="137.9" y="27.9" transform="rotate(-90 137.9 27.9)">GND</text>
<text x="140.5" y="27.9" transform="rotate(-90 140.5 27.9)">GND</text>
<text x="143" y="27.9" transform="rotate(-90 143 27.9)">GND</text>
<text x="145.5" y="27.9" transform="rotate(-90 145.5 27.9)">GND</text>
<text x="148.1" y="27.9" transform="rotate(-90 148.1 27.9)">GND</text>
<text x="150.6" y="27.9" transform="rotate(-90 150.6 27.9)">GND</text>
<text x="153.2" y="27.9" transform="rotate(-90 153.2 27.9)">GND</text>
<text x="155.7" y="27.9" transform="rotate(-90 155.7 27.9)">GND</text>
<text x="158.2" y="27.9" transform="rotate(-90 158.2 27.9)">GND</text>
<text x="160.8" y="27.9" transform="rotate(-90 160.8 27.9)">GND</text>
<text x="163.3" y="27.9" transform="rotate(-90 163.3 27.9)">GND</text>
<text x="165.9" y="27.9" transform="rotate(-90 165.9 27.9)">GND</text>
<text x="126.2" y="32.5">GND</text>
<text x="167.6" y="32.5">GND</text>
<text x="126.2" y="40.1">GND</text>
<text x="126.2" y="37.6">3V3</text>
<text x="168.6" y="40.1">NC</text>
<text x="168.6" y="37.6">NC</text>
<text x="92.7" y="44">R1</text>
<text x="126.2" y="42.7">GND</text>
<text x="126.2" y="45.2">NC</text>
<text x="126.2" y="47.8">IO2</text>
<text x="167" y="47.8">TXD0</text>
<text x="168.6" y="45.2">NC</text>
<text x="168.6" y="42.7">NC</text>
<text x="126.2" y="50.3">IO3</text>
<text x="126.2" y="52.8">NC</text>
<text x="166.8" y="50.3">RXD0</text>
<text x="167.3" y="52.8">IO23</text>
<text x="126.2" y="57.9">IO4</text>
<text x="126.2" y="55.4">EN</text>
<text x="167.3" y="57.9">IO21</text>
<text x="167.3" y="55.4">IO22</text>
<text x="126.2" y="60.5">IO5</text>
<text x="126.2" y="63">GND</text>
<text x="167.3" y="63">IO19</text>
<text x="167.3" y="60.5">IO20</text>
<text x="126.2" y="68.1">GND</text>
<text x="134.1" y="71.9" transform="rotate(-90 134.1 71.9)">IO0</text>
<text x="136.7" y="71.9" transform="rotate(-90 136.7 71.9)">IO1</text>
<text x="139.2" y="71.9" transform="rotate(-90 139.2 71.9)">GND</text>
<text x="141.7" y="71.9" transform="rotate(-90 141.7 71.9)">IO6</text>
<text x="144.3" y="71.9" transform="rotate(-90 144.3 71.9)">IO7</text>
<text x="146.8" y="71.9" transform="rotate(-90 146.8 71.9)">IO12</text>
<text x="149.4" y="71.9" transform="rotate(-90 149.4 71.9)">IO13</text>
<text x="151.9" y="71.9" transform="rotate(-90 151.9 71.9)">IO14</text>
<text x="154.4" y="71.9" transform="rotate(-90 154.4 71.9)">IO15</text>
<text x="157" y="71.9" transform="rotate(-90 157 71.9)">NC</text>
<text x="159.5" y="71.9" transform="rotate(-90 159.5 71.9)">IO8</text>
<text x="162.1" y="71.9" transform="rotate(-90 162.1 71.9)">IO9</text>
<text x="164.6" y="71.9" transform="rotate(-90 164.6 71.9)">IO18</text>
<text x="167.6" y="68.1">GND</text>
<text x="64.7" y="83.3">R4</text>
<text x="116.8" y="82.1">R2</text>
<text x="125.7" y="82.1">R3</text>
<text x="104.1" y="96">R5</text>
<text x="160.2" y="96">R6</text>
<text x="224.8" y="101.1">R7</text>
<text x="160.2" y="103.6">R8</text>
<text x="235.5" y="108.7">SCL</text>
<text x="235.5" y="113.8">ALERT</text>
<text x="235.5" y="111.3">SDA</text>
<text x="250.7" y="111.3">ADD0</text>
<text x="251.5" y="113.8">GND</text>
<text x="252.4" y="108.7">V+</text>
<text x="37.3" y="168.4">SBU1</text>
<text x="37.3" y="170.9">SBU2</text>
<text x="44.9" y="170.9">VBUS</text>
<text x="44.9" y="168.4">VBUS</text>
<text x="27.6" y="178.6">R10</text>
<text x="28.1" y="176">R9</text>
<text x="37.3" y="176">CC1</text>
<text x="37.3" y="178.6">CC2</text>
<text x="45.9" y="176">Dp1</text>
<text x="45.9" y="178.6">Dp2</text>
<text x="37.3" y="184.9">GND</text>
<text x="45.9" y="184.9">Dn1</text>
<text x="37.3" y="190">EH</text>
<text x="37.3" y="187.5">GND</text>
<text x="45.9" y="187.5">Dn2</text>
<text x="37.3" y="192.5">EH</text>
</g>
<g font-size="1" fill="#840000">
<text x="127" y="165.8">Drawn</text>
<text x="127" y="173.3">Reviewed</text>
<text x="127" y="180.8">Approved</text>
<text x="134.7" y="180.8">(1)</text>
<text x="201" y="185.8">Date</text>
<text x="247" y="185.8">Revision</text>
<text x="267" y="185.8">Size</text>
<text x="127" y="190.8">Approved</text>
<text x="134.7" y="190.8">(2)</text>
<text x="201" y="193.3">Software</text>
<text x="247" y="193.3">Sheet</text>
<text x="267" y="193.3">Code</text>
</g>
<g font-size=".8" fill="#840084">
<text x="209.6" y="31.7">310mV@1A</text>
<text x="225.7" y="32.4">220Ω@100MHz</text>
<text x="236.1" y="32.4">|</text>
<text x="237.8" y="32.4">2A</text>
<text x="63.2" y="165.3">220Ω@100MHz</text>
<text x="73.6" y="165.3">|</text>
<text x="75.3" y="165.3">2A</text>
<text x="85.3" y="165.7">310mV@1A</text>
</g>
</svg>
